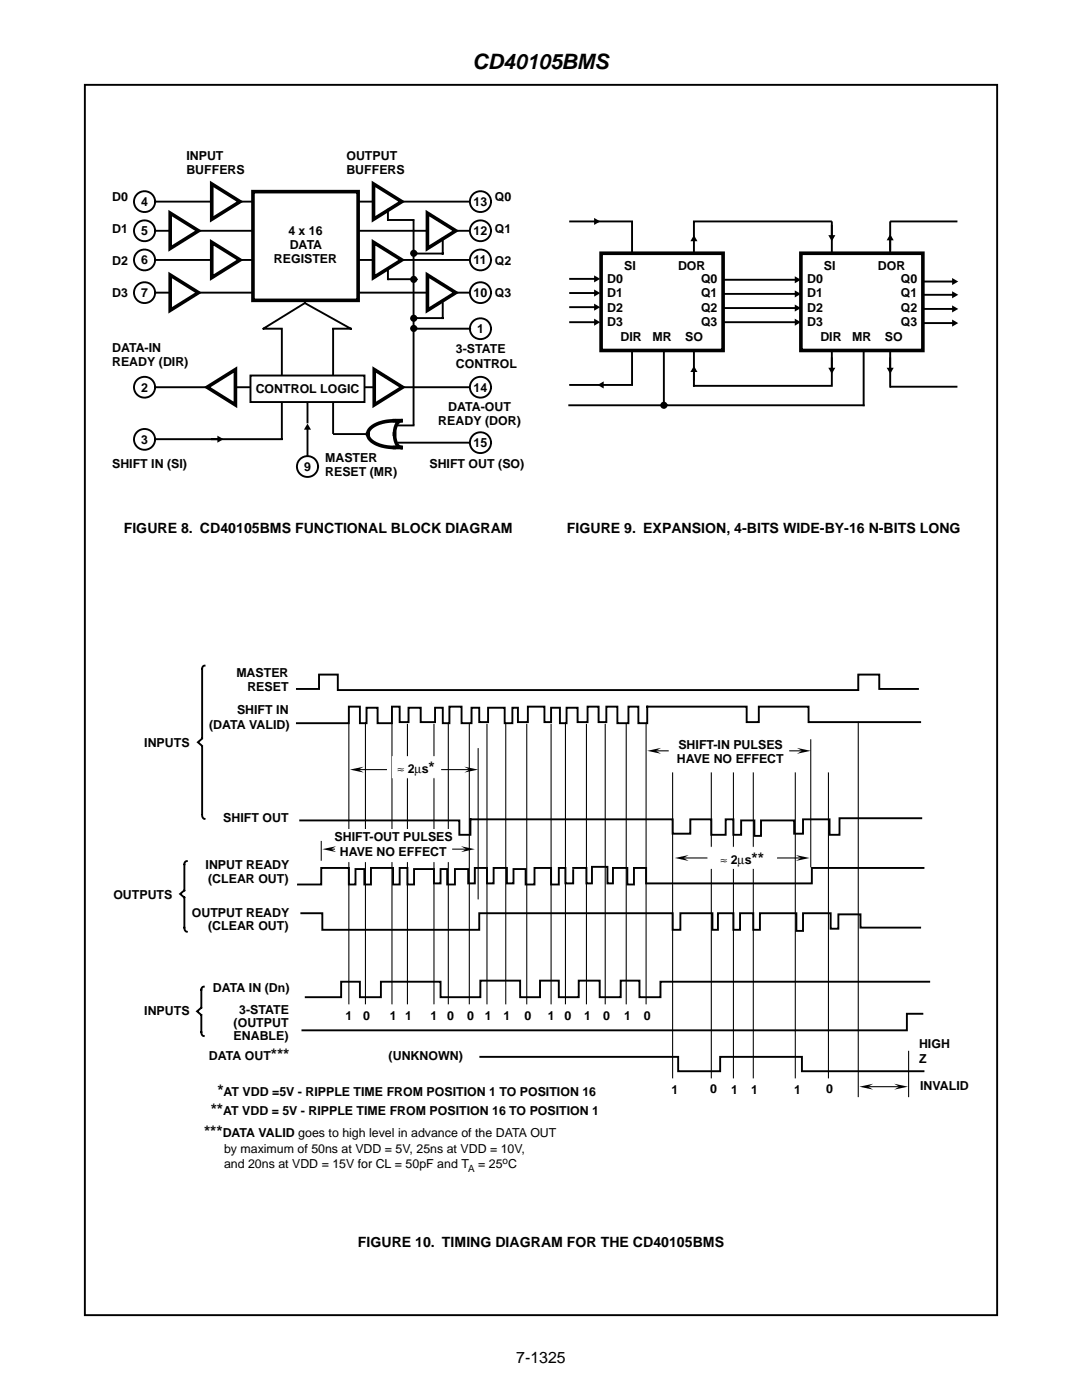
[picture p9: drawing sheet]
<svg xmlns="http://www.w3.org/2000/svg" width="216mm" height="279mm" viewBox="0 0 216 279" stroke-linecap="round" stroke-linejoin="round" font-family="sans-serif">
<path d="M16.9 16.9h182.1v245.6h-182.1zM30.8 46.1h63.2M31 77.3h63M79.5 88.3h14.5" fill="none" stroke="#000" stroke-width=".38"/>
<path d="M34 42.5l5.6 3.6-5.6 3.5z" fill="#fff" stroke="#000" stroke-width=".72"/>
<path d="M43.4 86.9l1.2 .7-1.2 .8zM61.4 84.5l.7 1.3h-1.5z" fill="#000"/>
<path d="M31 58.4h62.8M52.5 65.6l8.3-5.1 9.2 5.1h-3.5M52.7 65.6h3.2M56.2 65.6v21.9M66.5 65.8v20.6M31.2 87.6h25M61.4 80.1v4.2M61.4 85.8v5.4" fill="none" stroke="#000" stroke-width=".38"/>
<path d="M34 54.9l5.6 3.5-5.6 3.5z" fill="#fff" stroke="#000" stroke-width=".72"/>
<path d="M31.2 40.2h62.6" fill="none" stroke="#000" stroke-width=".38"/>
<path d="M42.2 36.7l5.7 3.5-5.7 3.6z" fill="#fff" stroke="#000" stroke-width=".72"/>
<path d="M31 51.9h63.2" fill="none" stroke="#000" stroke-width=".38"/>
<path d="M42.2 48.4l5.7 3.5-5.7 3.5z" fill="#fff" stroke="#000" stroke-width=".72"/>
<g fill="#fff" stroke="#000" stroke-width=".38">
<circle cx="28.9" cy="46.1" r="2.1"/>
<circle cx="28.9" cy="40.2" r="2.1"/>
<circle cx="28.9" cy="51.9" r="2.1"/>
<circle cx="28.9" cy="58.4" r="2.1"/>
<circle cx="28.9" cy="77.3" r="2.1"/>
<circle cx="28.9" cy="87.7" r="2.1"/>
<circle cx="95.9" cy="88.3" r="2.1"/>
<circle cx="95.9" cy="77.3" r="2.1"/>
<circle cx="95.9" cy="65.6" r="2.1"/>
<circle cx="95.9" cy="51.9" r="2.1"/>
<circle cx="95.9" cy="46.1" r="2.1"/>
<circle cx="95.9" cy="40.2" r="2.1"/>
<circle cx="95.9" cy="58.4" r="2.1"/>
</g>
<path d="M73.4 86.7a3.3 3.3 0 0 1 2.9-2.4l1.9-.3h1.8a2.5 2.5 0 0 0-1.3 2.7M73.4 86.6a2.76 2.76 0 0 0 2.2 2.2l1.9 .4 2.5 .1-.5-.2-.4-.6-.3-.9-.1-1" fill="none" stroke="#000" stroke-width=".72"/>
<path d="M79 84.9h3.5" fill="none" stroke="#000" stroke-width=".38"/>
<g fill="#fff" stroke="#000" stroke-width=".72">
<path d="M74.7 73.8l5.6 3.5-5.6 3.5z"/>
<path d="M41.3 77.3l5.7-3.5v7z"/>
<path d="M74.5 36.7l5.7 3.5-5.7 3.6z"/>
<path d="M74.5 48.4l5.7 3.5-5.7 3.5z"/>
<path d="M85.3 42.5l5.6 3.6-5.6 3.5z"/>
<path d="M85.3 54.9l5.6 3.5-5.6 3.5z"/>
<path d="M50.5 38.2h21v21.7h-21z" fill-rule="evenodd"/>
</g>
<g fill="#fff" stroke="#000" stroke-width=".38">
<path d="M50 74.9h22.7v5.3h-22.7z" fill-rule="evenodd"/>
<circle cx="61.4" cy="93.1" r="2.1"/>
</g>
<g fill="none" stroke="#000" stroke-width=".38">
<path d="M77.4 41.9v2M77.4 53.7v2M77.6 43.9h4.9M77.6 55.7h4.9M82.5 44.3v40.3M88.3 47.6v3h-5.6M113.8 55.7h4.7M113.8 58.5h4.7M113.8 44.2h4.7M119.2 44.2h6.9M126.1 44.4v32.2M138.5 44.4v2.8"/>
<path d="M138.5 48.1v28.9h27.5M138.5 44.2h27.3M144.6 55.8h14M144.6 58.7h14M166 44.4v32.2M177.6 44.4v32.8M177.8 44.2h13.1M184.1 56.2h5.9M184.1 58.8h5.9M82.7 65.6h11.1M88.3 60.5v3h-5.6M113.8 61.3h4.7"/>
<path d="M113.8 64.3h4.7M113.8 76.8h6M120.5 76.8h5.6M132.5 70.1v10.8M144.6 64.3h14M144.6 61.5h14M172.3 70.1v10.8h-58.7M177.8 77.2h13.1M184.1 61.7h5.9M184.1 64.5h5.9M66.6 86.6h6.7"/>
</g>
<g fill="#000" stroke="#000" stroke-width=".38">
<circle cx="82.6" cy="50.5" r=".53"/>
<circle cx="82.6" cy="55.8" r=".53"/>
<circle cx="82.6" cy="63.5" r=".53"/>
<circle cx="82.6" cy="65.5" r=".53"/>
</g>
<g fill="#000">
<path d="M118.5 55l1.3 .7-1.3 .7zM118.5 57.8l1.3 .7-1.3 .7zM118.5 43.5l1.3 .7-1.3 .7zM138.5 46.9l.7 1.2h-1.4zM158.6 55.1l1.2 .7-1.2 .7zM158.6 58l1.2 .7-1.2 .7zM190 55.5l1.2 .7-1.2 .7zM190 58.1l1.2 .7-1.2 .7zM118.5 60.6l1.3 .7-1.3 .7zM118.5 63.6l1.3 .7-1.3 .7zM119.2 76.8l1.3-.7v1.4zM158.6 60.8l1.2 .7-1.2 .7z"/>
<path d="M158.6 63.6l1.2 .7-1.2 .7zM176.9 73.4h1.4l-.7 1.2zM190 60.9l1.2 .8-1.2 .7zM190 63.8l1.2 .7-1.2 .7z"/>
</g>
<path d="M119.9 50.5h24.4v19.4h-24.4z" fill-rule="evenodd" fill="#fff" stroke="#000" stroke-width=".72"/>
<path d="M138.5 73l.7 1.2h-1.4z" fill="#000"/>
<path d="M138.5 74.2v1.6" fill="none" stroke="#000" stroke-width=".38"/>
<path d="M159.8 50.5h24.3v19.4h-24.3z" fill-rule="evenodd" fill="#fff" stroke="#000" stroke-width=".72"/>
<g fill="#000">
<path d="M165.3 46.9h1.4l-.7 1.3zM177.6 46.7l.7 1.3h-1.4zM165.3 73.4h1.4l-.7 1.2zM69.8 153.6l2.8-.6-1 .6 1 .6zM92.6 153l2.8 .6-2.8 .6 1.1-.6zM129.1 149.8l2.8-.5-1 .5 1 .6zM159 149.3l2.8 .5-2.8 .6 1-.6zM64.3 169.5l2.8-.6-1 .6 1 .6zM92 168.9l2.7 .6-2.7 .6 1-.6zM134.7 171.2l2.7-.6-1 .6 1 .6zM158.8 170.6l2.8 .6-2.8 .6 1-.6zM171.5 216.9l2.7-.6-1 .6 1 .6z"/>
<path d="M178.4 216.3l2.8 .6-2.8 .6 1-.6z"/>
</g>
<g fill="none" stroke="#000" stroke-width=".38">
<path d="M166 45.1v1.8M177.6 48v1.8M166 71.5v1.9M59.2 137.5h4.5v-2.9h3.7v3.1h103.9v-3.1h4.1v2.9h7.8M161.3 144.1v-3.1h-9.9v3.1h-2.4v-3.1h-19.9v3.3h-1.7v-3.3h-2v3.3h-2.2v-3.3h-2.2v3.1h-1.6v-3.1h-2.2v3.1h-1.9v-2.9h-2.3v3.1h-1.3v-3.1h-1.7v2.9h-1.4v-3.1h-3.3v3.1h-2v-2.9h-1.1v3.1h-1.5v-3.1h-3.3v2.9h-1.8v-2.9h-1.5v3.1h-2v-3.3h-2.4v3.3h-1.3v-3.1h-1.6v2.9h-2.9v-2.9h-2.4v2.9h-1.7v-3.1h-1.6v3.3h-2.9v-3.1h-2.2v3.1h-1.3v-3.3h-2.2v3.3h-10.4M161.6 144.1h22M114.4 173.7v2.6h-1.6v-3.1h-1.3v3.3h-1.5v-3.3h-3.3v3.3h-1.8v-3.1h-2.4v2.9h-1.4v-3.1h-2.6v3.1h-1.3v-3.1h-2.5v3.1h-1.3v-2.9h-2.6v3.1h-1.6v-3.1h-1.3v2.9h-1.3v-2.9h-4v3.1h-1.3v-3.3h-1.5v3.3h-1.4v-3.3h-4.4v3.3h-1.3v-3.1h-1.8v3.1h-1.3v-3.3h-5.5v3.3h-4.6M114.4 173.2h2.6v3.1h1.1v-3.3h3.1v3.3h1.1v-3.1h2.9v3.3h1.3v-3.3h2.4v3.1h33.1v-3.1h22.3M183.8 163.3h-16.3v3.3h-2v-3.1h-5.3v2.9h-1.7v-2.7h-6.6v3.1h-1.4v-3.1h-2.6v2.9h-1.6v-3.1h-1.5v3.1h-2.9v-3.1h-4.2v2.9h-3.5v-2.9h-40.3v3.1h-2.2v-2.9h-31.8M60.1 182.3h4.2v3.3h31.3v-3.3h38.6v3.3h1.6v-3.3h6.4v3.3h1.1v-3.3h3v3.3h1.4v-3.3h2.6v3.3h1.3v-3.3h7.3v3.5h1.3v-3.5h5.5v3h1.6v-2.8h4.4v2.6h11.9M185.4 195.9h-53.6v3.1h-4.2v-3.3h-3.7v3.3h-4.2v-3.3h-4.2v3.3h-4v-3.3h-3.7v3.3h-4v-3.3h-8v3.3h-7.9v-3.1h-11.9v3.1h-4.2v-3.1h-3.7v3.1h-7.1M95.8 210.9h39.5v2.9h8.4v-2.9h16.3v2.9h24.3"/>
<path d="M184 202.3h-3v3.3h-120.7"/>
</g>
<circle cx="132.5" cy="80.9" r=".53" fill="#000" stroke="#000" stroke-width=".38"/>
<g fill="none" stroke="#000" stroke-width=".21">
<path d="M69.6 144.6v55.7M71.6 153.6h5.5M72.9 144.6v55.7M78.2 144.6v55.7M81.3 144.6v55.7M86.6 144.6v55.7M88.1 153.6h5.6M89.5 144.6v55.7M93.6 144.6v55.7M95.4 149.4v30M97.2 144.6v55.7M100.9 144.6v55.7"/>
<path d="M105.1 144.6v55.7M110 144.6v55.7M112.8 144.6v55.7M117 144.6v55.7M120.8 144.6v55.7M125 144.6v55.7M128.9 144.6v55.7M130.9 149.8h2.4M134.2 154.3v60.8M141.9 154.3v60.8M146.3 154.3v60.8M150.3 154.3v60.8"/>
<path d="M157.6 149.8h2.4M158.7 154.3v60.8M161.8 147.6v25.4M165.3 154.3v60.8M171.3 144.1v74.8M64.1 167.9v3.8M66.1 169.5h.6M90.3 169.5h2.7M136.4 171.2h4.7M155.2 171.2h4.6M173.2 216.9h6.2M181.3 209.8v9.1"/>
</g>
<g fill="#fff" stroke="#fff" stroke-width=".21">
<path d="M66 165.6h24.9v6.3h-24.9z" fill-rule="evenodd"/>
<path d="M78.3 151h9.5v4.2h-9.5z" fill-rule="evenodd"/>
<path d="M133.3 147h24.9v6.4h-24.9z" fill-rule="evenodd"/>
<path d="M141.2 169.1h13.6v4.2h-13.6z" fill-rule="evenodd"/>
</g>
<path d="M39.5 148.4l.8-.7v1.4z" fill="#fff"/>
<path d="M40.3 133.6v13.6M40.8 132.8a.58 .58 0 0 0-.5 .7M40.3 147.4l-.8 .7 .8 .7M40.3 149.1v13.3M40.3 162.6l.2 .6 .3 .2" fill="none" stroke="#000" stroke-width=".38"/>
<path d="M35.9 178.4l.9-.7v1.4z" fill="#fff"/>
<path d="M36.8 177.7l-.9 .7 .9 .7M36.8 172.6v5.1M36.8 179.1v6M37.3 171.8l-.4 .2-.1 .5M36.8 185.1a.71 .71 0 0 0 .5 .8" fill="none" stroke="#000" stroke-width=".38"/>
<path d="M39.3 201.4l.8-.7v1.3z" fill="#fff"/>
<path d="M40.7 196.9l-.4 .2-.1 .4v3.6M40.1 201.1l-.8 .7 .8 .7M40.2 202.6v3.4a.7 .7 0 0 0 .5 .8" fill="none" stroke="#000" stroke-width=".38"/>
<text font-size="4.2" x="94.3" y="13.8">CD40105BMS</text>
<g font-size="3.2">
<text x="85.5" y="154.3">*</text>
<text x="150" y="172.3">**</text>
<text x="54.1" y="211.6">***</text>
<text x="43.4" y="218.6">*</text>
<text x="40.7" y="226.9">***</text>
<text x="42.1" y="222.4">**</text>
<text x="103" y="272">7-1325</text>
</g>
<g font-size="2.8">
<text x="24.7" y="106.3">FIGURE 8. CD40105BMS FUNCTIONAL BLOCK DIAGRAM</text>
<text x="113.1" y="106.3">FIGURE 9. EXPANSION, 4-BITS WIDE-BY-16 N-BITS LONG</text>
<text x="71.4" y="248.8">FIGURE 10. TIMING DIAGRAM FOR THE CD40105BMS</text>
</g>
<g font-size="2.5">
<text x="37.2" y="31.9">INPUT</text>
<text x="37.2" y="34.7">BUFFERS</text>
<text x="69.1" y="31.9">OUTPUT</text>
<text x="69.1" y="34.7">BUFFERS</text>
<text x="22.4" y="40.2">D0</text>
<text x="28.2" y="41.1">4</text>
<text x="94.5" y="41.1">13</text>
<text x="98.7" y="40.2">Q0</text>
<text x="22.4" y="46.6">D1</text>
<text x="28.2" y="46.9">5</text>
<text x="57.5" y="46.9">4 x 16</text>
<text x="94.5" y="46.9">12 Q1</text>
<text x="22.4" y="52.9">D2</text>
<text x="28.2" y="52.8">6</text>
<text x="54.7" y="52.5">REGISTER</text>
<text x="57.8" y="49.7">DATA</text>
<text x="94.5" y="52.8">11 Q2</text>
<text x="124.5" y="53.9">SI</text>
<text x="135.3" y="53.9">DOR</text>
<text x="164.4" y="53.9">SI</text>
<text x="175.2" y="53.9">DOR</text>
<text x="22.4" y="59.3">D3</text>
<text x="28.2" y="59.3">7</text>
<text x="94.5" y="59.3">10 Q3</text>
<text x="121.2" y="56.5">D0</text>
<text x="121.2" y="59.4">D1</text>
<text x="139.9" y="56.5">Q0</text>
<text x="139.9" y="59.4">Q1</text>
<text x="161" y="56.5">D0</text>
<text x="161" y="59.4">D1</text>
<text x="179.7" y="56.5">Q0</text>
<text x="179.7" y="59.4">Q1</text>
<text x="121.2" y="62.2">D2</text>
<text x="121.2" y="65">D3</text>
<text x="139.9" y="62.2">Q2</text>
<text x="139.9" y="65">Q3</text>
<text x="161" y="62.2">D2</text>
<text x="161" y="65">D3</text>
<text x="179.7" y="62.2">Q2</text>
<text x="179.7" y="65">Q3</text>
<text x="22.4" y="70.2">DATA-IN</text>
<text x="91" y="70.5">3-STATE</text>
<text x="95.2" y="66.5">1</text>
<text x="123.8" y="68">DIR</text>
<text x="130.2" y="68">MR</text>
<text x="136.7" y="68">SO</text>
<text x="163.7" y="68">DIR</text>
<text x="170" y="68">MR</text>
<text x="176.6" y="68">SO</text>
<text x="22.4" y="73.1">READY (DIR)</text>
<text x="91" y="73.4">CONTROL</text>
<text x="28.2" y="78.2">2</text>
<text x="51" y="78.5">CONTROL LOGIC</text>
<text x="89.4" y="82.1">DATA-OUT</text>
<text x="94.5" y="78.2">14</text>
<text x="28.2" y="88.6">3</text>
<text x="87.5" y="84.9">READY (DOR)</text>
<text x="94.5" y="89.2">15</text>
<text x="22.4" y="93.4">SHIFT IN (SI)</text>
<text x="60.7" y="94">9</text>
<text x="64.9" y="92.1">MASTER</text>
<text x="64.9" y="94.9">RESET (MR)</text>
<text x="85.7" y="93.4">SHIFT OUT (SO)</text>
<text x="47.2" y="135.1">MASTER</text>
<text x="49.4" y="137.9">RESET</text>
<text x="47.3" y="142.6">SHIFT IN</text>
<text x="28.8" y="149">INPUTS</text>
<text x="41.7" y="145.5">(DATA VALID)</text>
<text x="135.4" y="149.4">SHIFT-IN PULSES</text>
<text x="79.3" y="154.3">≈</text>
<text x="81.4" y="154.3">2µs</text>
<text x="135" y="152.3">HAVE NO EFFECT</text>
<text x="44.6" y="164">SHIFT OUT</text>
<text x="66.7" y="167.9">SHIFT-OUT PULSES</text>
<text x="41" y="173.4">INPUT READY</text>
<text x="67.8" y="170.8">HAVE NO EFFECT</text>
<text x="143.8" y="172.3">≈ 2µs</text>
<text x="22.6" y="179.4">OUTPUTS</text>
<text x="41.5" y="176.1">(CLEAR OUT)</text>
<text x="38.3" y="182.9">OUTPUT READY</text>
<text x="41.5" y="185.6">(CLEAR OUT)</text>
<text x="42.5" y="197.9">DATA IN (Dn)</text>
<text x="28.8" y="202.6">INPUTS</text>
<text x="47.7" y="202.4">3-STATE</text>
<text x="69" y="203.6">1</text>
<text x="72.5" y="203.6">0</text>
<text x="77.8" y="203.6">1 1</text>
<text x="85.9" y="203.6">1</text>
<text x="89.2" y="203.6">0</text>
<text x="93.2" y="203.6">0</text>
<text x="96.7" y="203.6">1</text>
<text x="100.5" y="203.6">1</text>
<text x="104.7" y="203.6">0</text>
<text x="109.3" y="203.6">1</text>
<text x="112.6" y="203.6">0</text>
<text x="116.6" y="203.6">1</text>
<text x="120.3" y="203.6">0</text>
<text x="124.5" y="203.6">1</text>
<text x="128.5" y="203.6">0</text>
<text x="46.6" y="204.9">(OUTPUT</text>
<text x="46.6" y="207.5">ENABLE)</text>
<text x="183.4" y="209.2">HIGH</text>
<text x="41.7" y="211.6">DATA OUT</text>
<text x="77.5" y="211.6">(UNKNOWN)</text>
<text x="183.4" y="212.1">Z</text>
<text x="44.6" y="218.6">AT VDD =5V - RIPPLE TIME FROM POSITION 1 TO POSITION 16</text>
<text x="134" y="218.4">1</text>
<text x="141.7" y="218.2">0</text>
<text x="145.9" y="218.4">1</text>
<text x="149.9" y="218.4">1</text>
<text x="158.5" y="218.4">1</text>
<text x="164.9" y="218.2">0</text>
<text x="183.6" y="217.6">INVALID</text>
<text x="44.4" y="226.9">DATA VALID goes to high level in advance of the DATA OUT</text>
<text x="44.5" y="222.4">AT VDD = 5V - RIPPLE TIME FROM POSITION 16 TO POSITION 1</text>
<text x="44.7" y="233.2">and 20ns at VDD = 15V for CL = 50pF and T</text>
<text x="44.7" y="230.1">by maximum of 50ns at VDD = 5V, 25ns at VDD = 10V,</text>
<text x="95.4" y="233.2">= 25 C</text>
</g>
<g font-size="2">
<text x="93.4" y="233.8">A</text>
<text x="100.3" y="232.2">o</text>
</g>
</svg>
